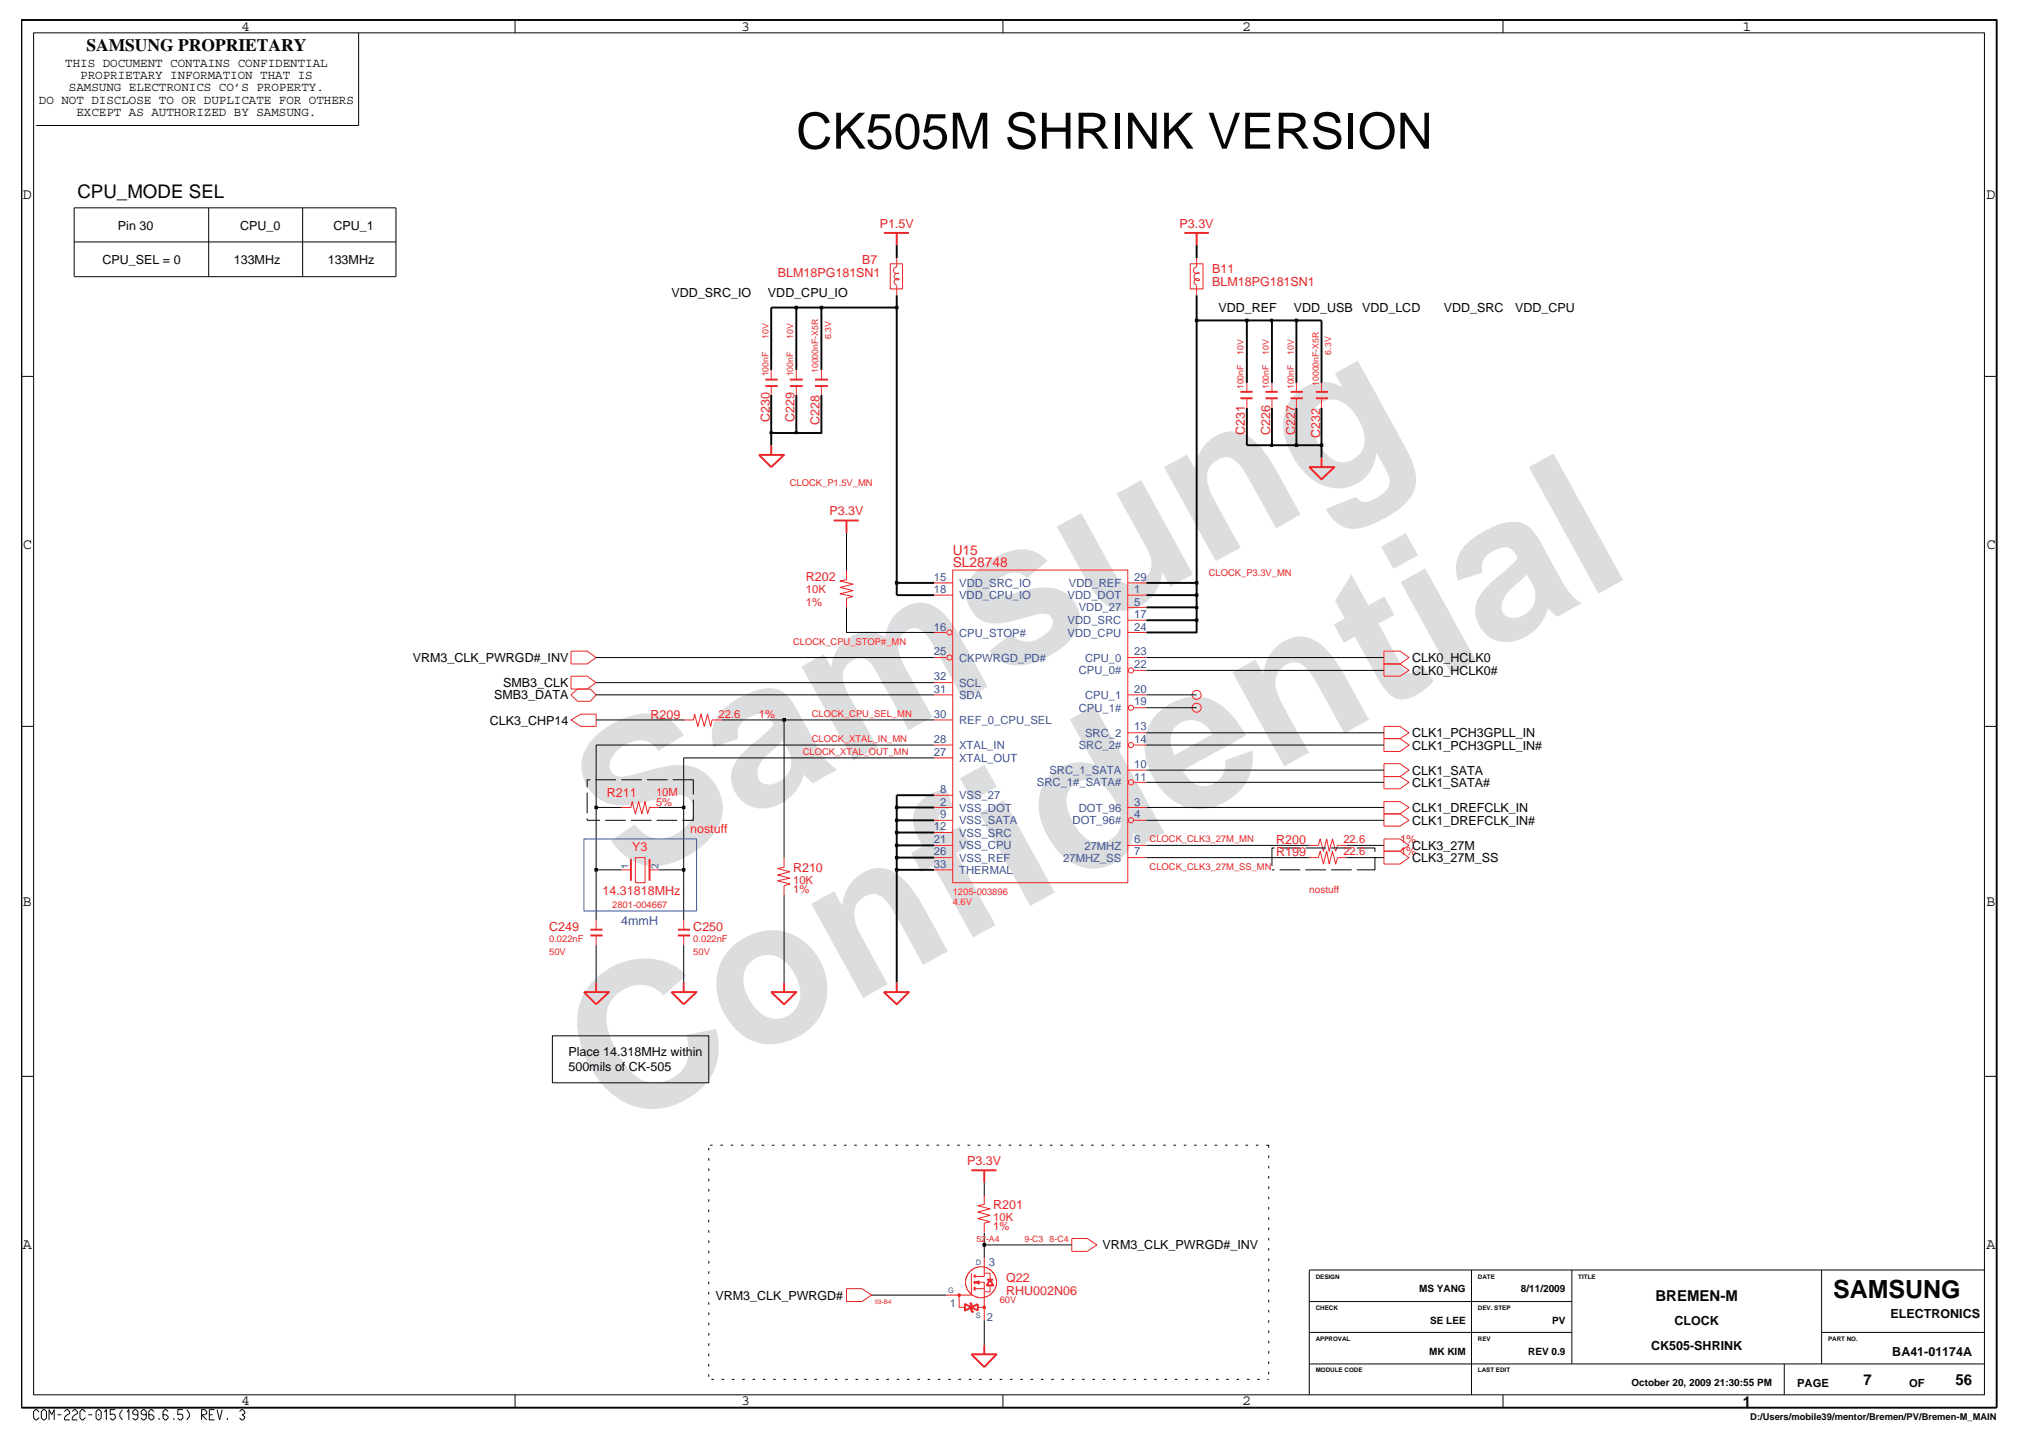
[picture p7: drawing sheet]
<svg xmlns="http://www.w3.org/2000/svg" width="267mm" height="190mm" viewBox="0 0 267 190" stroke-linecap="round" stroke-linejoin="round" font-family="sans-serif">
<g fill="none" stroke="#ec2426" stroke-width=".25">
<path d="M116.3 30.7h3.3M118 30.7v1.6M155.8 30.7h3.2M157.4 30.7v1.6M99.8 59.9h3.3l-1.7 1.6zM100.7 50h1.6M100.7 50.8h1.6M101.4 58.6v1.3M103.9 50.8h1.7M103.9 50h1.7M107.2 50h1.7M107.2 50.8h1.7"/>
<path d="M163.2 52.4h1.6M163.2 51.6h1.6M166.5 52.4h1.6M166.5 51.6h1.6M169.8 52.4h1.6M169.8 51.6h1.6M173.1 52.4h1.6M173.1 51.6h1.6M109.7 68.5h3.3M111.4 68.5v1.6M172.2 61.5h3.3l-1.7 1.6zM173.8 60.2v1.3"/>
<path d="M83 113v2.9M85.4 113v2.9M76.8 130.6h3.3l-1.7 1.6zM77.7 122.3h1.6M77.7 123.1h1.6M78.4 129.3v1.3M88.3 130.6h3.3l-1.7 1.6zM89.2 123.1h1.6M89.2 122.3h1.6M89.9 129.3v1.3M101.4 130.6h3.4l-1.7 1.6zM103.1 129.3v1.3"/>
<path d="M116.3 130.6h3.3l-1.6 1.6zM118 129.3v1.3M127.8 154h3.3M129.5 154v1.6M127.8 172l.8-.4v.9zM127.8 178.2h3.3l-1.6 1.7zM128.2 167.7v.5M128.2 168.6v.4M128.2 169.3v.5M129.5 177v1.2"/>
</g>
<g fill="none" stroke="#ec2426" stroke-width=".13">
<path d="M117.1 34.7h1.6v3.3h-1.6zM118 34v1.1a.42 .42 0 0 0-.4 .6 .42 .42 0 0 0 .6 .2M118 37.6v1.3M118.3 36a.42 .42 0 0 0-.7 .4 .42 .42 0 0 0 .7 .4M118.3 36.8a.42 .42 0 0 0-.6 .1 .42 .42 0 0 0 .3 .6M156.6 34.7h1.7v3.3h-1.7zM157.4 34v1.1a.42 .42 0 0 0-.4 .6 .42 .42 0 0 0 .7 .2M157.4 37.6v1.3M157.8 36.8a.42 .42 0 0 0-.7 .1 .42 .42 0 0 0 .3 .6M157.8 36a.51 .51 0 0 0-.7 .4 .51 .51 0 0 0 .7 .4M101.4 48.7v1.3M101.4 50.8v1.2"/>
<path d="M104.8 48.7v1.3M104.8 50.8v1.2M108.1 48.7v1.3M108.1 50.8v1.2M164 50.4v1.2M164 52.4v1.3M167.3 50.4v1.2M167.3 52.4v1.3M170.5 50.4v1.2M170.5 52.4v1.3M173.8 50.4v1.2M173.8 52.4v1.3"/>
<path d="M111.4 75.1v-.1v1.3l-.9 .2 1.7 .4-1.7 .4 1.7 .4-1.7 .5 1.7 .3-.8 .2v1.2M122.9 78.3h2.4M122.9 76.7h2.4M125.3 75h23.1v41.2h-23.1zM125.3 75v.1M148.4 76.7h2.4M148.4 79.9h2.4M148.4 78.3h2.4M75.1 85.7h2.1l1.2 .8-1.2 .9h-2.1zM75.1 89h2.1l1.2 .8-1.2 .9h-2.1zM75.1 94.7l1.3-.7h2v1.6h-2zM75.1 91.4l.9-.7h1.7l.7 .7-.7 .9h-1.7z"/>
<path d="M94.9 94.7h-1.2l-.2 .9-.4-1.6-.5 1.6-.4-1.6-.4 1.6-.4-1.6-.2 .7h-1.3v.1M122.9 94.7h2.4M122.9 91.4h2.4M122.9 99.7h2.4M122.9 86.5h1.6M122.9 83.2h1.6M122.9 89.8h2.4M122.9 98h2.4M148.4 83.2h2.4M148.4 96.4h2.4M148.4 86.5h2.4M148.4 91.4h2.4"/>
<path d="M148.4 81.6h2.4M149.2 88.2h1.6M149.2 93.1h1.6M149.2 98h1.6M182.1 95.6h2.1l1.2 .8-1.2 .8h-2.1zM182.1 97.2h2.1l1.2 .8-1.2 .9h-2.1zM182.1 87.4h2.1l1.2 .8-1.2 .8h-2.1zM182.1 85.7h2.1l1.2 .8-1.2 .9h-2.1zM81.7 114.5h1.3M83.6 112.9h1.3v3.3h-1.3zM84.8 112.9h.1M85.4 114.5h1.2"/>
<path d="M86.6 106.3h-1.2l-.2 .8-.3-1.6-.5 1.6-.4-1.6-.4 1.6-.4-1.6-.2 .8h-1.3M103.1 112.9v1.2l-.8 .2 1.6 .4-1.6 .5 1.6 .4-1.6 .3 1.6 .4-.8 .3v1.2M122.9 111.3h2.4M122.9 112.9h2.4M122.9 114.5h2.4M122.9 109.6h2.4M122.9 106.3h2.4M122.9 108h2.4M122.9 104.7h2.4M148.4 111.3h2.4M148.4 112.9h2.4M148.4 106.3h2.4"/>
<path d="M148.4 101.4h2.4M149.2 108h1.6M149.2 103h1.6M172.2 111.3h1.2l.3-.9 .4 1.6 .4-1.6 .4 1.6 .4-1.6 .4 1.6 .3-.7h1.1M172.2 112.9h1.2l.3-.9 .4 1.7 .4-1.7 .4 1.7 .4-1.7 .4 1.7 .3-.8h1.1M182.1 102.2h2.1l1.2 .8-1.2 .8h-2.1zM182.1 110.4v1.6h2.1l1.2 .9-1.2 .8h-2.1v-1.7h2.1l1.2-.7-1.2-.9zM182.1 105.5h2.1l1.2 .8-1.2 .8h-2.1h2.1l1.2 .9-1.2 .7h-2.1zM182.1 100.5h2.1l1.2 .9-1.2 .8h-2.1zM78.4 121.1v1.2M78.4 123.1v1.3M89.9 121.1v1.2"/>
<path d="M89.9 123.1v1.3M129.5 157.3v-.1v1.3l-.9 .2 1.6 .4-1.6 .4 1.6 .4-1.6 .5 1.6 .4-.7 .2v1.2M111.4 169.6h2l1.3 .8-1.3 .9h-2zM127.5 167.4l.6-.5h.2a2.18 2.18 0 0 1 1.7 0l.9 .9v.3h.1v.2h.1v.9h-.1v.2h-.1v.3h-.1l-.1 .2-.5 .5-.5 .2v.1h-.2v.1l-1.1-.1v-.1l-.5-.2-.7-.7-.1-.5h-.1v-.9h.1l.1-.5h.1zM128.2 169.6h1.3M129.5 167.6h.7v.8M129.5 165.5v2.5h-1.3M130.2 169.2v.8h-.7M141 163h2l1.3 .8-1.3 .9h-2z"/>
<circle cx="124.9" cy="83.2" r=".34"/>
<circle cx="124.9" cy="86.5" r=".34"/>
<circle cx="148.8" cy="98" r=".34"/>
<circle cx="148.8" cy="88.2" r=".34"/>
<circle cx="148.8" cy="93.1" r=".34"/>
<circle cx="157.4" cy="91.4" r=".59"/>
<circle cx="157.4" cy="93.1" r=".59"/>
<circle cx="148.8" cy="103" r=".34"/>
<circle cx="148.8" cy="108" r=".34"/>
</g>
<path d="M128.2 168.7l.6-.1v.4z" fill="#ec2426"/>
<path d="M127.8 167.6v2.8h-3.3M128.2 168.7l.6-.1v.4zM128.6 168.7h.9v5" fill="none" stroke="#ec2426" stroke-width=".13"/>
<path d="M127.6 171.5l.2 .1v.9l.2 .2M129.8 168.4h.9M130.2 168.4l.5 .8h-.9z" fill="none" stroke="#ec2426" stroke-width=".25"/>
<circle cx="129.5" cy="172" r=".17" fill="#ec2426"/>
<circle cx="129.5" cy="172" r=".17" fill="none" stroke="#ec2426" stroke-width=".13"/>
<circle cx="126.2" cy="170.4" r=".17" fill="#ec2426"/>
<g fill="none" stroke="#ec2426" stroke-width=".13">
<path d="M126.2 170.4v1.6h.7M128.6 172h.9"/>
<circle cx="126.2" cy="170.4" r=".17"/>
</g>
<path d="M126.9 171.6l.9 .4-.9 .5zM127.6 171.5l.2 .1v.9l.2 .2" fill="none" stroke="#ec2426" stroke-width=".25"/>
<path d="M114.7 170.4h9.8M129.5 163.8v1.7M129.5 173.7v3.3" fill="none" stroke="#040505" stroke-width=".13"/>
<path d="M129.3 163.7h.3v.3h-.3z" fill="#040505"/>
<path d="M78.4 114.5v6.6M89.9 114.5v6.6M103.1 117.8v11.5M78.4 124.4v4.9M89.9 124.4v4.9M129.5 155.6v1.6M129.3 163.7h.3v.3h-.3zM129.5 162.2v1.6h11.5" fill="none" stroke="#040505" stroke-width=".13"/>
<path d="M118 114.5v14.8" fill="none" stroke="#040505" stroke-width=".25"/>
<path d="M78.3 114.3h.3v.3h-.3z" fill="#040505"/>
<path d="M78.3 114.3h.3v.3h-.3zM78.4 106.3v8.2h3.3M86.6 114.5h3.3" fill="none" stroke="#040505" stroke-width=".13"/>
<path d="M89.8 114.3h.3v.3h-.3z" fill="#040505"/>
<path d="M89.8 114.3h.3v.3h-.3zM89.9 106.3v8.2" fill="none" stroke="#040505" stroke-width=".13"/>
<path d="M117.8 114.3h.3v.3h-.3z" fill="#040505"/>
<path d="M103.1 94.7v18.2M117.8 114.3h.3v.3h-.3z" fill="none" stroke="#040505" stroke-width=".13"/>
<path d="M118 112.9v1.6h4.9" fill="none" stroke="#040505" stroke-width=".25"/>
<path d="M117.8 112.7h.3v.3h-.3z" fill="#040505"/>
<path d="M117.8 112.7h.3v.3h-.3zM150.8 112.9h21.4M177.1 112.9h5" fill="none" stroke="#040505" stroke-width=".13"/>
<path d="M118 111.3v1.6h4.9" fill="none" stroke="#040505" stroke-width=".25"/>
<path d="M117.8 111.1h.3v.3h-.3z" fill="#040505"/>
<path d="M117.8 111.1h.3v.3h-.3zM150.8 111.3h21.4M177.1 111.3h5" fill="none" stroke="#040505" stroke-width=".13"/>
<path d="M118 109.6v1.7h4.9" fill="none" stroke="#040505" stroke-width=".25"/>
<path d="M117.8 109.4h.3v.3h-.3z" fill="#040505"/>
<path d="M117.8 109.4h.3v.3h-.3z" fill="none" stroke="#040505" stroke-width=".13"/>
<path d="M118 108v1.6h4.9" fill="none" stroke="#040505" stroke-width=".25"/>
<path d="M117.8 107.8h.3v.3h-.3z" fill="#040505"/>
<path d="M117.8 107.8h.3v.3h-.3zM150.8 108h31.3" fill="none" stroke="#040505" stroke-width=".13"/>
<path d="M118 106.3v1.7h4.9" fill="none" stroke="#040505" stroke-width=".25"/>
<path d="M78.3 106.1h.3v.3h-.3z" fill="#040505"/>
<path d="M78.4 98v8.3h3.3M78.3 106.1h.3v.3h-.3zM86.6 106.3h3.3" fill="none" stroke="#040505" stroke-width=".13"/>
<path d="M89.8 106.1h.3v.3h-.3z" fill="#040505"/>
<path d="M89.9 99.7v6.6M89.8 106.1h.3v.3h-.3z" fill="none" stroke="#040505" stroke-width=".13"/>
<path d="M117.8 106.1h.3v.3h-.3z" fill="#040505"/>
<path d="M78.4 98h44.5M78.4 94.7h11.5M89.9 99.7h33M94.9 94.7h8.2M150.8 98h31.3M150.8 96.4h31.3M117.8 106.1h.3v.3h-.3zM150.8 106.3h31.3M150.8 103h31.3M150.8 101.4h31.3" fill="none" stroke="#040505" stroke-width=".13"/>
<path d="M122.9 104.7h-4.9v1.6h4.9" fill="none" stroke="#040505" stroke-width=".25"/>
<path d="M103 94.6h.3v.3h-.3z" fill="#040505"/>
<path d="M111.4 79.9v3.3h11.5M78.4 91.4h44.5M78.4 89.8h44.5M78.4 86.5h44.5M103 94.6h.3v.3h-.3zM103.1 94.7h19.8M150.8 93.1h6.6M150.8 91.4h6.6M150.8 88.2h31.3M150.8 86.5h31.3" fill="none" stroke="#040505" stroke-width=".13"/>
<path d="M150.8 81.6h6.6v1.6h-6.6" fill="none" stroke="#040505" stroke-width=".25"/>
<path d="M157.2 81.5h.4v.3h-.4z" fill="#040505"/>
<path d="M157.2 81.5h.4v.3h-.4z" fill="none" stroke="#040505" stroke-width=".13"/>
<path d="M150.8 79.9h6.6v1.7" fill="none" stroke="#040505" stroke-width=".25"/>
<path d="M157.2 79.8h.4v.3h-.4z" fill="#040505"/>
<path d="M157.2 79.8h.4v.3h-.4z" fill="none" stroke="#040505" stroke-width=".13"/>
<path d="M118 76.7v1.6h4.9M150.8 78.3h6.6v1.6" fill="none" stroke="#040505" stroke-width=".25"/>
<path d="M157.2 78.2h.4v.3h-.4z" fill="#040505"/>
<path d="M157.2 78.2h.4v.3h-.4z" fill="none" stroke="#040505" stroke-width=".13"/>
<path d="M157.4 76.7v1.6" fill="none" stroke="#040505" stroke-width=".25"/>
<path d="M117.8 76.5h.3v.4h-.3z" fill="#040505"/>
<path d="M117.8 76.5h.3v.4h-.3z" fill="none" stroke="#040505" stroke-width=".13"/>
<path d="M118 40.5v36.2h4.9M150.8 76.7h6.6" fill="none" stroke="#040505" stroke-width=".25"/>
<path d="M157.2 76.5h.4v.4h-.4z" fill="#040505"/>
<path d="M111.4 70.1v4.9M157.2 76.5h.4v.4h-.4z" fill="none" stroke="#040505" stroke-width=".13"/>
<path d="M101.4 57v1.6M157.4 42.2v34.5M164 53.7v4.9h3.3M173.8 58.6v1.6" fill="none" stroke="#040505" stroke-width=".25"/>
<path d="M167.2 58.4h.2v.4h-.2z" fill="#040505"/>
<path d="M167.2 58.4h.2v.4h-.2z" fill="none" stroke="#040505" stroke-width=".13"/>
<path d="M167.3 53.7v4.9h3.2" fill="none" stroke="#040505" stroke-width=".25"/>
<path d="M170.4 58.4h.3v.4h-.3z" fill="#040505"/>
<path d="M170.4 58.4h.3v.4h-.3z" fill="none" stroke="#040505" stroke-width=".13"/>
<path d="M170.5 53.7v4.9h3.3" fill="none" stroke="#040505" stroke-width=".25"/>
<path d="M173.7 58.4h.3v.4h-.3z" fill="#040505"/>
<path d="M173.7 58.4h.3v.4h-.3z" fill="none" stroke="#040505" stroke-width=".13"/>
<path d="M173.8 53.7v4.9" fill="none" stroke="#040505" stroke-width=".25"/>
<path d="M101.3 56.8h.3v.3h-.3z" fill="#040505"/>
<path d="M101.3 56.8h.3v.3h-.3z" fill="none" stroke="#040505" stroke-width=".13"/>
<path d="M101.4 52v5h3.4" fill="none" stroke="#040505" stroke-width=".25"/>
<path d="M104.6 56.8h.3v.3h-.3z" fill="#040505"/>
<path d="M104.6 56.8h.3v.3h-.3z" fill="none" stroke="#040505" stroke-width=".13"/>
<path d="M101.4 40.5v8.2M104.8 52v5h3.3v-5M104.8 40.5v8.2M108.1 40.5v8.2M164 42.2v8.2M167.3 42.2v8.2M170.5 42.2v8.2M173.8 42.2v8.2" fill="none" stroke="#040505" stroke-width=".25"/>
<path d="M157.2 42h.4v.3h-.4z" fill="#040505"/>
<path d="M157.2 42h.4v.3h-.4z" fill="none" stroke="#040505" stroke-width=".13"/>
<path d="M157.4 38.9v3.3h6.6" fill="none" stroke="#040505" stroke-width=".25"/>
<path d="M163.8 42h.4v.3h-.4z" fill="#040505"/>
<path d="M163.8 42h.4v.3h-.4z" fill="none" stroke="#040505" stroke-width=".13"/>
<path d="M164 42.2h3.3" fill="none" stroke="#040505" stroke-width=".25"/>
<path d="M167.2 42h.2v.3h-.2z" fill="#040505"/>
<path d="M167.2 42h.2v.3h-.2z" fill="none" stroke="#040505" stroke-width=".13"/>
<path d="M167.3 42.2h3.2" fill="none" stroke="#040505" stroke-width=".25"/>
<path d="M170.4 42h.3v.3h-.3z" fill="#040505"/>
<path d="M170.4 42h.3v.3h-.3z" fill="none" stroke="#040505" stroke-width=".13"/>
<path d="M101.4 40.5h3.4M170.5 42.2h3.3" fill="none" stroke="#040505" stroke-width=".25"/>
<path d="M104.6 40.3h.3v.3h-.3z" fill="#040505"/>
<path d="M104.6 40.3h.3v.3h-.3z" fill="none" stroke="#040505" stroke-width=".13"/>
<path d="M104.8 40.5h3.3" fill="none" stroke="#040505" stroke-width=".25"/>
<path d="M107.9 40.3h.3v.3h-.3z" fill="#040505"/>
<path d="M107.9 40.3h.3v.3h-.3z" fill="none" stroke="#040505" stroke-width=".13"/>
<path d="M108.1 40.5h9.9" fill="none" stroke="#040505" stroke-width=".25"/>
<path d="M117.8 40.3h.3v.3h-.3z" fill="#040505"/>
<g fill="none" stroke="#040505" stroke-width=".13">
<path d="M4.4 4.3h256.6v179.3h-256.6zM47.2 4.3v12.2h-42.4M67.8 2.6v1.7M131.9 2.6v1.7M197.7 2.6v1.7M9.8 31.8h42.3M9.8 27.4h42.3v9h-42.3zM27.5 27.4v9M39.8 27.4v9M2.8 49.5h1.6M117.8 40.3h.3v.3h-.3zM261 49.5h1.7"/>
<path d="M2.8 95.6h1.6M261 95.6h1.7M77.2 107.7v.3h1.7M77.2 104.3v2.7M77.7 102.6h-.5v1M78.3 102.6h2.7M79.6 108h2.7M81.7 102.6h2.7M83 108h2.7M85.1 102.6h2.7M86.4 108h2.7M88.5 102.6h2.7v2"/>
<path d="M91.2 105.2v2.8h-1.4M167.3 114.5h.4M167.7 111.6h-.4v2.4M168.3 111.6h2.7M168.3 114.5h2.7M171.7 114.5h2.7M171.7 111.6h2.7M175.1 111.6h2.7M175.1 114.5h2.7M178.5 111.6h2.4v.5M180.9 112.8v1.7h-2.4M72.7 136.3h20.5v6.2h-20.5z"/>
<path d="M2.8 141.7h1.6M93.2 151.1v.3M93.2 152.4v.3M93.2 153.8v.3M93.2 155.1v.4M93.2 156.5v.3M93.2 157.8v.4M93.2 159.2v.3M93.4 150.7h.3M94.8 150.7h.3M96.1 150.7h.4M97.5 150.7h.3"/>
<path d="M98.8 150.7h.4M100.2 150.7h.3M101.5 150.7h.4M102.9 150.7h.3M104.2 150.7h.4M105.6 150.7h.3M107 150.7h.3M108.3 150.7h.3M109.7 150.7h.3M111 150.7h.4M112.4 150.7h.3M113.7 150.7h.4"/>
<path d="M115.1 150.7h.3M116.4 150.7h.4M117.8 150.7h.3M119.1 150.7h.4M120.5 150.7h.3M121.9 150.7h.3M123.2 150.7h.3M124.6 150.7h.3M125.9 150.7h.4M127.3 150.7h.3M128.6 150.7h.4M130 150.7h.3"/>
<path d="M131.3 150.7h.4M132.7 150.7h.3M134 150.7h.4M135.4 150.7h.3M136.8 150.7h.3M138.1 150.7h.3M139.5 150.7h.3M140.8 150.7h.4M142.2 150.7h.3M143.5 150.7h.4M144.9 150.7h.3M146.2 150.7h.4"/>
<path d="M147.6 150.7h.3M148.9 150.7h.4M150.3 150.7h.3M151.7 150.7h.3M153 150.7h.4M154.4 150.7h.3M155.7 150.7h.4M157.1 150.7h.3M158.4 150.7h.4M159.8 150.7h.3M161.1 150.7h.4M162.5 150.7h.3"/>
<path d="M163.8 150.7h.4M165.2 150.7h.3M166.6 150.7h.3v.4M166.9 152.1v.3M166.9 153.4v.4M166.9 154.8v.3M166.9 156.1v.4M166.9 157.5v.3M166.9 158.8v.4M261 141.7h1.7M93.2 160.5v.4M93.2 161.9v.3"/>
<path d="M93.2 163.2v.4M93.2 164.6v.3M93.2 166v.3M93.2 167.3v.3M93.2 168.7v.3M93.2 170v.4M93.2 171.4v.3M93.2 172.7v.4M93.2 174.1v.3M93.2 175.4v.4M93.2 176.8v.3M93.2 178.1v.4"/>
<path d="M93.2 179.5v.3M166.9 160.2v.3M166.9 161.5v.4M166.9 162.9v.3M166.9 164.3v.3M166.9 165.6v.4M166.9 167v.3M166.9 168.3v.4M166.9 169.7v.3M166.9 171v.4M166.9 172.4v.3M166.9 173.7v.4"/>
<path d="M166.9 175.1v.3M166.9 176.5v.3M166.9 177.8v.3M166.9 179.2v.3M172.2 175.3h34.6M172.2 179.5h88.8M172.2 171.3h34.6M193.6 167.1v16.5M206.8 167.1v12.4M234.7 179.5v4.1M239.6 175.3h21.4M239.6 167.1v12.4"/>
<path d="M261 167.1h-88.8v16.5M5.1 185.8l-.3-.3h-.1l-.3 .3v.8l.3 .3h.1l.3-.4M5.7 185.5h.2l.2 .3v.8l-.2 .3h-.2l-.3-.3v-.8zM6.5 186.9v-1.4l.3 .7 .3-.7v1.4M7.6 186.2h.5M8.5 185.8l.2-.3h.2l.3 .3v.2l-.5 .3-.2 .3v.3h.7M9.5 185.8l.3-.3h.1l.3 .3v.2l-.4 .3-.3 .3v.3h.7M11.2 185.8l-.3-.3h-.1l-.3 .3v.8l.3 .3h.1l.3-.4M11.6 186.2h.5M12.9 185.5h.2l.2 .3v.8l-.2 .3h-.2l-.3-.3v-.8zM13 186.1v.2M13.7 185.8l.3-.3v1.4"/>
<path d="M15.2 185.5h-.7v.7l.4-.1 .2 .1 .1 .2v.2l-.3 .3h-.1l-.3-.3M16.1 185.5l-.3 .5v.4l.3 .5M16.7 185.8l.3-.3v1.4M18.1 186.2h-.4l-.2-.2v-.2l.2-.3h.2l.2 .3v.8l-.2 .3h-.2l-.2-.3M19.2 186.2h-.4l-.2-.2v-.2l.2-.3h.2l.2 .3v.8l-.2 .3h-.2l-.2-.3M20.3 185.8l-.3-.3h-.2l-.2 .3v.8l.2 .3h.2l.3-.3v-.2l-.3-.2h-.4M20.9 186.6v.3M22.1 185.8l-.2-.3h-.2l-.3 .3v.8l.3 .3h.2l.2-.3v-.2l-.2-.2h-.5M22.9 186.6v.3M24.1 185.5h-.7v.7l.4-.1 .2 .1 .1 .2v.2l-.3 .3h-.2l-.2-.3M24.6 185.5l.3 .5v.4l-.3 .5M26.5 186.9v-1.4h.4l.3 .3v.2l-.3 .2h-.4l.7 .7"/>
<path d="M27.5 186.2h.5M28.2 185.5h-.7v1.4h.7M28.6 185.5l.3 1.4 .3-1.4M29.9 186.6v.3M31.5 185.8l.3-.3h.1l.3 .3v.2l-.3 .2 .3 .2v.2l-.3 .3h-.1l-.3-.3M67.8 183.6v1.7M93.2 180.9v.3M93.6 181.5h.3M94.9 181.5h.4M96.3 181.5h.3M97.6 181.5h.4M99 181.5h.3"/>
<path d="M100.3 181.5h.4M101.7 181.5h.3M103.1 181.5h.3M104.4 181.5h.4M105.8 181.5h.3M107.1 181.5h.4M108.5 181.5h.3M109.8 181.5h.4M111.2 181.5h.3M112.5 181.5h.4M113.9 181.5h.3M115.3 181.5h.3"/>
<path d="M116.6 181.5h.3M118 181.5h.3M119.3 181.5h.4M120.7 181.5h.3M122 181.5h.4M123.4 181.5h.3M124.7 181.5h.4M126.1 181.5h.3M127.4 181.5h.4M128.8 181.5h.3M130.2 181.5h.3M131.5 181.5h.3"/>
<path d="M131.9 183.6v1.7M132.9 181.5h.3M134.2 181.5h.4M135.6 181.5h.3M136.9 181.5h.4M138.3 181.5h.3M139.6 181.5h.4M141 181.5h.3M142.3 181.5h.4M143.7 181.5h.3M145.1 181.5h.3M146.4 181.5h.3"/>
<path d="M147.8 181.5h.3M149.1 181.5h.4M150.5 181.5h.3M151.8 181.5h.4M153.2 181.5h.3M154.5 181.5h.4M155.9 181.5h.3M157.2 181.5h.4M158.6 181.5h.3M160 181.5h.3M161.3 181.5h.3M162.7 181.5h.3"/>
<path d="M164 181.5h.4M165.4 181.5h.3M166.7 181.5h.2M166.9 180.5v.4M197.7 183.6v1.7"/>
</g>
<path d="M2.8 2.6h259.9v182.7h-259.9zM118 32.3v1.7M118 38.9v1.6M157.4 32.3v1.7" fill="none" stroke="#040505" stroke-width=".25"/>
<path d="M76.8 110.4h14.8v9.5h-14.8z" fill="none" stroke="#3a53a4" stroke-width=".13"/>
<g font-size="26.5" fill="#dcddde">
<text x="82.4" y="116.5" transform="rotate(-29 82.4 116.5)">Samsung</text>
<text x="81.1" y="149.2" transform="rotate(-29 81.1 149.2)">Confidential</text>
</g>
<text font-size="6.6" fill="#040505" x="104.8" y="19.6">CK505M SHRINK VERSION</text>
<text font-size="3.3" fill="#040505" x="241.1" y="170.8">SAMSUNG</text>
<text font-size="2.5" fill="#040505" x="10.2" y="26.1">CPU_MODE SEL</text>
<text font-size="2.3" fill="#040505" x="11.4" y="6.7">SAMSUNG PROPRIETARY</text>
<g font-size="2" fill="#040505">
<text x="31.8" y="4">4</text>
<text x="97.6" y="4">3</text>
<text x="163.4" y="4">2</text>
<text x="229.2" y="4">1</text>
<text x="3" y="26.2">D</text>
<text x="261.3" y="26.2">D</text>
<text x="3" y="72.3">C</text>
<text x="261.3" y="72.3">C</text>
<text x="3" y="119.2">B</text>
<text x="261.3" y="119.2">B</text>
<text x="3" y="164.4">A</text>
<text x="261.3" y="164.4">A</text>
<text x="217.8" y="171.2">BREMEN-M</text>
<text x="31.8" y="185">4</text>
<text x="97.6" y="185">3</text>
<text x="163.4" y="185">2</text>
<text x="229.3" y="185.1">1</text>
<text x="245.1" y="182.2">7</text>
<text x="257.2" y="182.2">56</text>
</g>
<g font-size="1.8" fill="#ec2426">
<text x="125.3" y="73">U15</text>
<text x="125.3" y="74.6">SL28748</text>
</g>
<g font-size="1.6" fill="#040505">
<text x="8.6" y="8.8">THIS DOCUMENT CONTAINS CONFIDENTIAL</text>
<text x="9.1" y="12">SAMSUNG ELECTRONICS CO’S PROPERTY.</text>
<text x="10.5" y="10.4">PROPRIETARY INFORMATION THAT IS</text>
<text x="5.1" y="13.7">DO NOT DISCLOSE TO OR DUPLICATE FOR OTHERS</text>
<text x="10.1" y="15.3">EXCEPT AS AUTHORIZED BY SAMSUNG.</text>
<text x="13.5" y="34.7">CPU_SEL = 0</text>
<text x="15.5" y="30.2">Pin 30</text>
<text x="30.8" y="34.7">133MHz</text>
<text x="31.6" y="30.2">CPU_0</text>
<text x="43.1" y="34.7">133MHz</text>
<text x="43.9" y="30.2">CPU_1</text>
<text x="88.3" y="39">VDD_SRC_IO</text>
<text x="101" y="39">VDD_CPU_IO</text>
<text x="160.3" y="41.1">VDD_REF</text>
<text x="170.2" y="41.1">VDD_USB</text>
<text x="179.2" y="41.1">VDD_LCD</text>
<text x="189.9" y="41.1">VDD_SRC</text>
<text x="199.3" y="41.1">VDD_CPU</text>
<text x="54.3" y="87.1">VRM3_CLK_PWRGD#_INV</text>
<text x="185.8" y="87.1">CLK0_HCLK0</text>
<text x="185.8" y="88.8">CLK0_HCLK0#</text>
<text x="64.5" y="95.3">CLK3_CHP14</text>
<text x="65" y="92">SMB3_DATA</text>
<text x="66.2" y="90.4">SMB3_CLK</text>
<text x="185.8" y="97">CLK1_PCH3GPLL_IN</text>
<text x="185.8" y="98.6">CLK1_PCH3GPLL_IN#</text>
<text x="185.8" y="101.9">CLK1_SATA</text>
<text x="185.8" y="106.9">CLK1_DREFCLK_IN</text>
<text x="185.8" y="103.6">CLK1_SATA#</text>
<text x="185.8" y="111.9">CLK3_27M</text>
<text x="185.8" y="113.5">CLK3_27M_SS</text>
<text x="185.8" y="108.6">CLK1_DREFCLK_IN#</text>
<text x="74.8" y="141">500mils of CK-505</text>
<text x="74.8" y="139">Place 14.318MHz within</text>
<text x="145.1" y="164.4">VRM3_CLK_PWRGD#_INV</text>
<text x="94.1" y="171">VRM3_CLK_PWRGD#</text>
<text x="248.7" y="173.5">ELECTRONICS</text>
<text x="217.2" y="177.6">CK505-SHRINK</text>
<text x="220.3" y="174.3">CLOCK</text>
<text x="248.9" y="178.4">BA41-01174A</text>
</g>
<g font-size="1.6" fill="#ec2426">
<text x="115.7" y="30">P1.5V</text>
<text x="155.2" y="30">P3.3V</text>
<text x="113.4" y="34.7">B7</text>
<text x="159.4" y="36">B11</text>
<text x="102.3" y="36.4">BLM18PG181SN1</text>
<text x="159.4" y="37.6">BLM18PG181SN1</text>
<text x="101.3" y="55.5" transform="rotate(-90 101.3 55.5)">C230</text>
<text x="104.5" y="55.5" transform="rotate(-90 104.5 55.5)">C229</text>
<text x="107.8" y="55.9" transform="rotate(-90 107.8 55.9)">C228</text>
<text x="163.8" y="57.2" transform="rotate(-90 163.8 57.2)">C231</text>
<text x="167.1" y="57.2" transform="rotate(-90 167.1 57.2)">C226</text>
<text x="170.4" y="57.2" transform="rotate(-90 170.4 57.2)">C227</text>
<text x="173.7" y="57.6" transform="rotate(-90 173.7 57.6)">C232</text>
<text x="109.1" y="67.8">P3.3V</text>
<text x="106" y="76.5">R202</text>
<text x="85.6" y="94.6">R209</text>
<text x="79.8" y="104.8">R211</text>
<text x="83.2" y="112">Y3</text>
<text x="90.8" y="109.6">nostuff</text>
<text x="167.9" y="112.6">R199</text>
<text x="167.9" y="111">R200</text>
<text x="79.3" y="117.8">14.31818MHz</text>
<text x="104.3" y="114.7">R210</text>
<text x="72.2" y="122.5">C249</text>
<text x="91.2" y="122.5">C250</text>
<text x="127.2" y="153.3">P3.3V</text>
<text x="130.7" y="159.1">R201</text>
<text x="132.4" y="170.4">RHU002N06</text>
<text x="132.4" y="168.7">Q22</text>
</g>
<text font-size="1.6" fill="#3a53a4" x="81.7" y="121.7">4mmH</text>
<g font-size="1.5" fill="#3a53a4">
<text x="122.8" y="76.4">15</text>
<text x="126.2" y="77.2">VDD_SRC_IO</text>
<text x="140.6" y="77.2">VDD_REF</text>
<text x="149.2" y="76.4">29</text>
<text x="122.8" y="78">18</text>
<text x="122.8" y="83">16</text>
<text x="126.2" y="78.9">VDD_CPU_IO</text>
<text x="126.2" y="83.8">CPU_STOP#</text>
<text x="140.4" y="83.8">VDD_CPU</text>
<text x="140.4" y="78.9">VDD_DOT</text>
<text x="140.4" y="82.2">VDD_SRC</text>
<text x="141.9" y="80.5">VDD_27</text>
<text x="149.2" y="78">1</text>
<text x="149.2" y="79.7">5</text>
<text x="149.2" y="83">24</text>
<text x="149.2" y="81.3">17</text>
<text x="122.8" y="86.2">25</text>
<text x="122.8" y="89.5">32</text>
<text x="126.2" y="87.1">CKPWRGD_PD#</text>
<text x="141.9" y="88.8">CPU_0#</text>
<text x="142.7" y="87.1">CPU_0</text>
<text x="149.2" y="86.2">23</text>
<text x="149.2" y="87.9">22</text>
<text x="122.8" y="94.5">30</text>
<text x="122.8" y="91.2">31</text>
<text x="126.2" y="95.3">REF_0_CPU_SEL</text>
<text x="126.2" y="90.4">SCL</text>
<text x="126.2" y="92">SDA</text>
<text x="141.9" y="93.7">CPU_1#</text>
<text x="142.7" y="92">CPU_1</text>
<text x="149.2" y="91.2">20</text>
<text x="149.2" y="92.8">19</text>
<text x="122.8" y="97.7">28</text>
<text x="122.8" y="99.4">27</text>
<text x="126.2" y="98.6">XTAL_IN</text>
<text x="126.2" y="100.3">XTAL_OUT</text>
<text x="138" y="101.9">SRC_1_SATA</text>
<text x="141.9" y="98.6">SRC_2#</text>
<text x="142.7" y="97">SRC_2</text>
<text x="149.2" y="101">10</text>
<text x="149.2" y="96.1">13</text>
<text x="149.2" y="97.7">14</text>
<text x="123.7" y="107.6">9</text>
<text x="123.7" y="106">2</text>
<text x="123.7" y="104.3">8</text>
<text x="126.2" y="106.8">VSS_DOT</text>
<text x="126.2" y="105.2">VSS_27</text>
<text x="136.4" y="103.5">SRC_1#_SATA#</text>
<text x="141.9" y="106.8">DOT_96</text>
<text x="149.2" y="102.7">11</text>
<text x="149.2" y="106">3</text>
<text x="149.2" y="107.6">4</text>
<text x="122.8" y="109.3">12</text>
<text x="122.8" y="112.6">26</text>
<text x="122.8" y="110.9">21</text>
<text x="126.2" y="108.5">VSS_SATA</text>
<text x="126.2" y="110.1">VSS_SRC</text>
<text x="126.2" y="113.4">VSS_REF</text>
<text x="126.2" y="111.8">VSS_CPU</text>
<text x="139.9" y="113.4">27MHZ_SS</text>
<text x="141.1" y="108.5">DOT_96#</text>
<text x="142.7" y="111.8">27MHZ</text>
<text x="149.2" y="111">6</text>
<text x="149.2" y="112.6">7</text>
<text x="122.8" y="114.2">33</text>
<text x="126.2" y="115">THERMAL</text>
<text x="130.1" y="166.5">3</text>
<text x="124.9" y="172">1</text>
<text x="129.8" y="173.9">2</text>
</g>
<g font-size="1.5" fill="#ec2426">
<text x="106" y="79.7">1%</text>
<text x="106" y="78">10K</text>
<text x="94.5" y="94.5">22.6</text>
<text x="99.8" y="94.5">1%</text>
<text x="86.3" y="106">5%</text>
<text x="86.3" y="104.8">10M</text>
<text x="176.7" y="112.6">22.6</text>
<text x="176.7" y="110.9">22.6</text>
<text x="184.2" y="112.6">1%</text>
<text x="184.2" y="110.9">1%</text>
<text x="104.3" y="116.3">10K</text>
<text x="104.3" y="117.6">1%</text>
<text x="130.7" y="161.9">1%</text>
<text x="130.7" y="160.6">10K</text>
</g>
<g font-size="1.5" fill="#040505">
<text x="236.4" y="182.5">PAGE</text>
<text x="251.1" y="182.5">OF</text>
</g>
<g font-size="1.3" fill="#3a53a4">
<text x="82.7" y="114.3" transform="rotate(-90 82.7 114.3)">1</text>
<text x="86.6" y="114.3" transform="rotate(-90 86.6 114.3)">2</text>
</g>
<text font-size="1.3" fill="#ec2426" x="172.2" y="117.5">nostuff</text>
<g font-size="1.3" fill="#040505">
<text x="186.7" y="170.1">MS YANG</text>
<text x="200.1" y="170.1">8/11/2009</text>
<text x="188" y="178.3">MK KIM</text>
<text x="188.1" y="174.2">SE LEE</text>
<text x="201" y="178.3">REV 0.9</text>
<text x="204.2" y="174.2">PV</text>
<text x="214.6" y="182.4">October 20, 2009 21:30:55 PM</text>
</g>
<g font-size="1.2" fill="#ec2426">
<text x="101.1" y="44.6" transform="rotate(-90 101.1 44.6)">10V</text>
<text x="104.3" y="44.6" transform="rotate(-90 104.3 44.6)">10V</text>
<text x="109.3" y="44.6" transform="rotate(-90 109.3 44.6)">6.3V</text>
<text x="163.6" y="46.7" transform="rotate(-90 163.6 46.7)">10V</text>
<text x="166.9" y="46.7" transform="rotate(-90 166.9 46.7)">10V</text>
<text x="170.2" y="46.7" transform="rotate(-90 170.2 46.7)">10V</text>
<text x="175.1" y="46.7" transform="rotate(-90 175.1 46.7)">6.3V</text>
<text x="101.1" y="49.5" transform="rotate(-90 101.1 49.5)">100nF</text>
<text x="104.3" y="49.5" transform="rotate(-90 104.3 49.5)">100nF</text>
<text x="107.6" y="49.1" transform="rotate(-90 107.6 49.1)">10000nF-X5R</text>
<text x="163.6" y="51.2" transform="rotate(-90 163.6 51.2)">100nF</text>
<text x="166.9" y="51.2" transform="rotate(-90 166.9 51.2)">100nF</text>
<text x="170.2" y="51.2" transform="rotate(-90 170.2 51.2)">100nF</text>
<text x="173.5" y="50.8" transform="rotate(-90 173.5 50.8)">10000nF-X5R</text>
<text x="103.9" y="63.9">CLOCK_P1.5V_MN</text>
<text x="159" y="75.9">CLOCK_P3.3V_MN</text>
<text x="104.3" y="84.9">CLOCK_CPU_STOP#_MN</text>
<text x="106.8" y="94.3">CLOCK_CPU_SEL_MN</text>
<text x="105.6" y="99.3">CLOCK_XTAL_OUT_MN</text>
<text x="106.8" y="97.6">CLOCK_XTAL_IN_MN</text>
<text x="151.2" y="110.8">CLOCK_CLK3_27M_MN</text>
<text x="80.5" y="119.5">2801-004667</text>
<text x="125.3" y="117.8">1205-003896</text>
<text x="125.3" y="119">4.6V</text>
<text x="151.2" y="114.5">CLOCK_CLK3_27M_SS_MN</text>
<text x="72.2" y="124">0.022nF</text>
<text x="72.2" y="125.7">50V</text>
<text x="91.2" y="125.7">50V</text>
<text x="91.2" y="124">0.022nF</text>
<text x="128.4" y="163.4">52-A4</text>
<text x="134.8" y="163.4">9-C3</text>
<text x="138.1" y="163.4">8-C4</text>
<text x="131.5" y="171.5">60V</text>
</g>
<text font-size="1.2" fill="#040505" x="230.2" y="186.9">D:/Users/mobile39/mentor/Bremen/PV/Bremen-M_MAIN</text>
<g font-size="1" fill="#3a53a4">
<text x="128.4" y="166.5">D</text>
<text x="124.7" y="170.2">G</text>
<text x="128.4" y="173.4">S</text>
</g>
<text font-size=".8" fill="#ec2426" x="115.1" y="171.6">59-B4</text>
<g font-size=".8" fill="#040505">
<text x="173.1" y="168.3">DESIGN</text>
<text x="173.1" y="172.3">CHECK</text>
<text x="194.4" y="168.3">DATE</text>
<text x="194.4" y="172.3">DEV. STEP</text>
<text x="207.6" y="168.3">TITLE</text>
<text x="173.1" y="176.5">APPROVAL</text>
<text x="194.4" y="176.5">REV</text>
<text x="240.5" y="176.5">PART NO.</text>
<text x="173.1" y="180.6">MODULE CODE</text>
<text x="194.4" y="180.6">LAST EDIT</text>
</g>
</svg>
